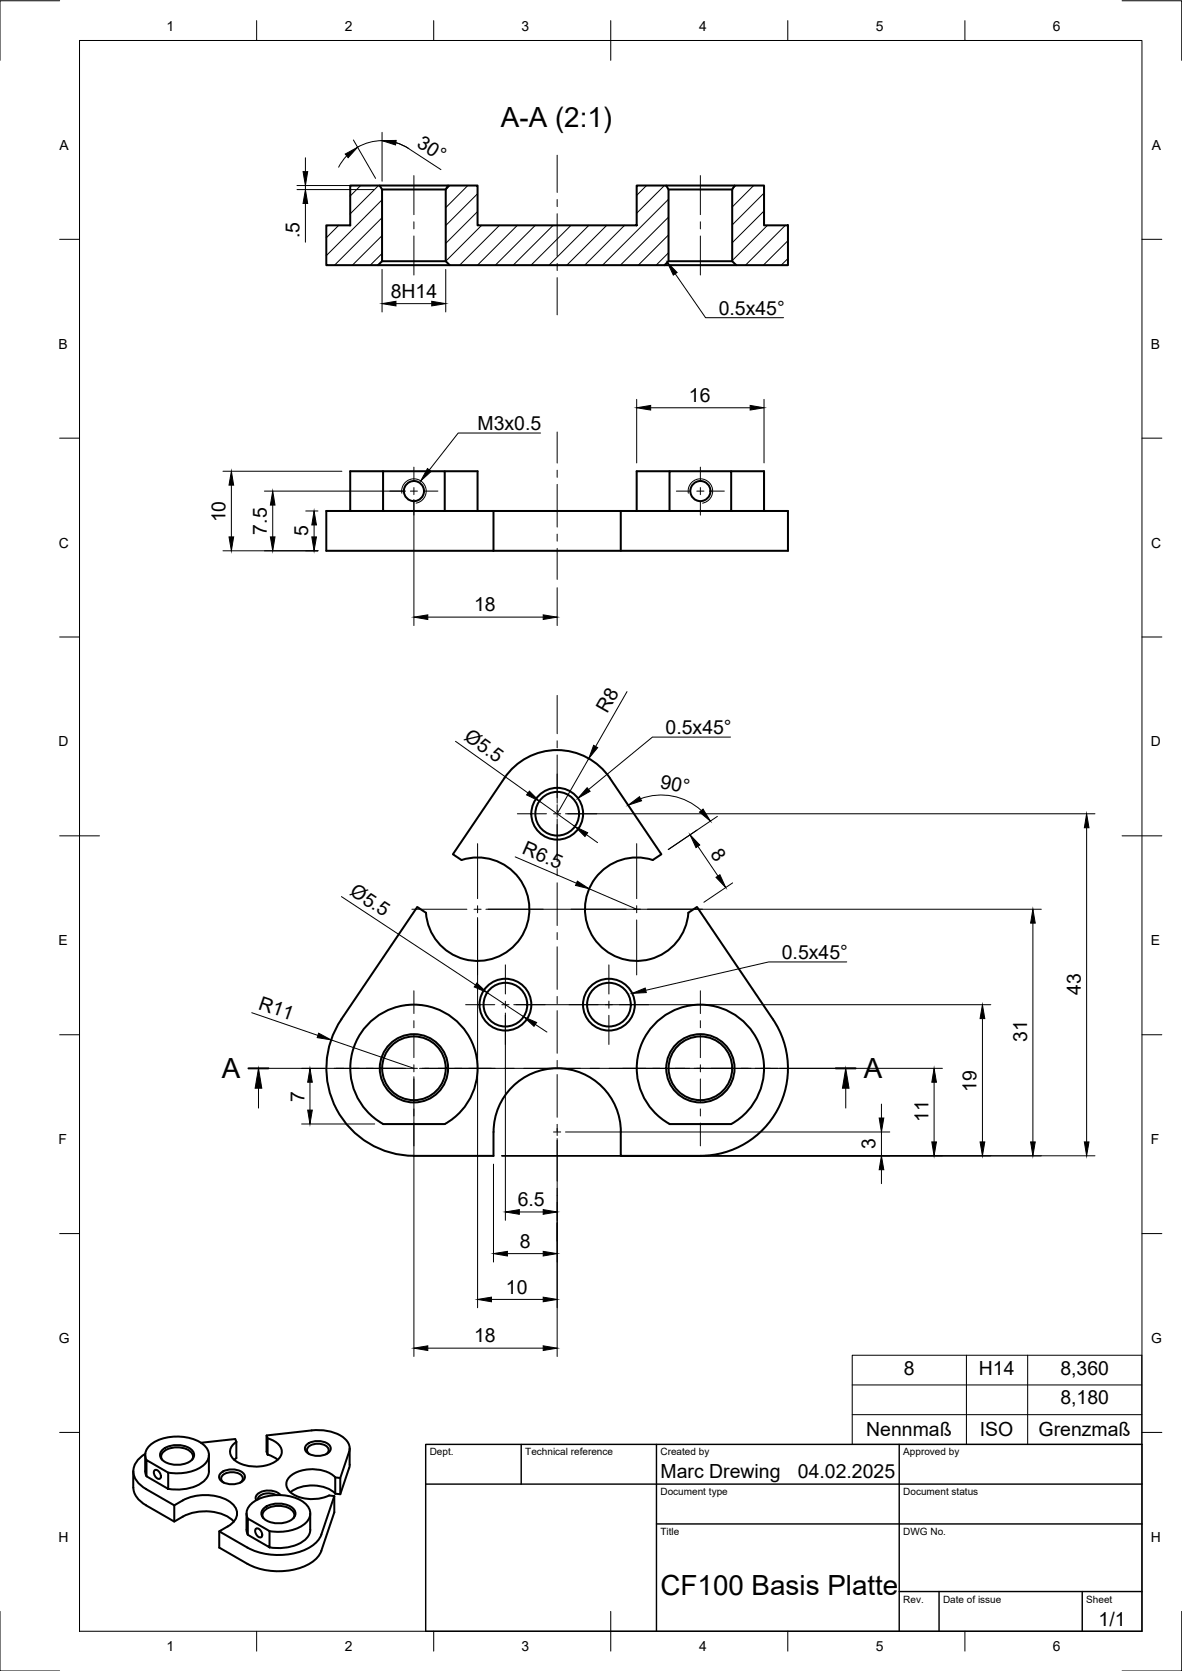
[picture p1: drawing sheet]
<svg xmlns="http://www.w3.org/2000/svg" width="297mm" height="420mm" viewBox="0 0 297 420" stroke-linecap="round" stroke-linejoin="round" font-family="sans-serif">
<!-- layer: Visible -->
<g fill="none" stroke="#000" stroke-width=".51">
<path d="M88 46.7h7.4l.6 .9v18.1l-1 1h-13v-10h6zM95.4 46.7h17.2M96 47.6h16M112.6 46.7h7.4v10h40v-10h7.4l.6 .9v18.1l-1 1h-54l-1-1v-18.1zM167.4 46.7h17.2M168 47.6h16M184.6 46.7h7.4v10h6v10h-13l-1-1v-18.1zM95 66.7h18M96 65.7h16M167 66.7h18M168 65.7h16M96.3 118.5h-8.3v10"/>
<path d="M111.8 118.5h8.2v10M168.3 118.5h-8.3v10M183.7 118.5h8.3v10M82 128.5h42v10h-42zM96.3 128.5v-10h15.5v10M124 128.5h74v10h-74M156 128.5v10M168.3 128.5v-10h15.4v10M126.7 195.7l-12.9 19.1 2.2 1.5M126.8 195.6a16 16 0 0 1 26.5 .1l12.9 19.1-2.2 1.4a13 13 0 0 0-16.7 9.4 13 13 0 0 0 10.7 15.9 13 13 0 0 0 15-12l2.2-1.5 19 28.3a22 22 0 0 1-18.2 34.3M116 216.2a13 13 0 0 1 16.7 9.4 13 13 0 0 1-10.7 15.9 13 13 0 0 1-15-12l-2.1-1.5-19.1 28.3M85.8 256.3a22 22 0 0 0 18.2 34.3h20a29 29 0 0 1 .8-10.7 16 16 0 0 1 17.6-11.1 16 16 0 0 1 13.6 15.8v6h20"/>
<path d="M96.3 282.6a16 16 0 0 1-4.6-24.2 16 16 0 0 1 24.7 0 16 16 0 0 1-4.6 24.2h-15.5M168.3 282.6a16 16 0 0 1-4.6-24.2 16 16 0 0 1 24.7 0 16 16 0 0 1-4.6 24.2h-15.5M33.5 369.9v4.1a5.5 5.5 0 0 0 3.2 4.5M36.5 365.8v4.1l.3 1.3M36.5 365.5a4.7 4.7 0 0 0-2.6 6.1 6.7 6.7 0 0 0 2.8 2.8M36.7 378.5l7.1 4.1a12.7 12.7 0 0 1 7.4-2.6 10 10 0 0 1 7.6 2.6M36.7 374.4l7.1 4.1M36.8 367.1a3.3 3.3 0 0 1 1.8-4.4 12.2 12.2 0 0 1 12.4 .4 3.2 3.2 0 0 1-.2 5.6 11.7 11.7 0 0 1-8.5 1.6M36.8 367.1l5.5 3.2v4.1l-5.5-3.2zM38.9 369.6a1.45 1.45 0 0 1 1.3 2.2 1.45 1.45 0 0 1-1.3-2.2zM40.7 367a1.87 1.87 0 0 1 1.4-2.6 5.5 5.5 0 0 1 6.2 1.2l.2 .9-.2 .5M40.9 364.5a6.1 6.1 0 0 1 7.6 .4 1.81 1.81 0 0 1-1 2.7 6.1 6.1 0 0 1-7-.8 1.63 1.63 0 0 1 .4-2.3z"/>
<path d="M43.8 378.5a12.5 12.5 0 0 1 14.3-.7 3.2 3.2 0 0 1 0 5.4l-3 1.8 7.1 4.1a16.8 16.8 0 0 0 16.7-.7 5.6 5.6 0 0 0 1.9-2.6M43.8 378.5v4.1M50.5 362.8l8.6-1 .3 .8v4M52.5 365.8v4.1a4.7 4.7 0 0 1-3.9 4 13.3 13.3 0 0 1-6.3 .5M55.5 370.4a4.5 4.5 0 0 1 5.9 .3 1.6 1.6 0 0 1-1.4 2.2 4.4 4.4 0 0 1-4.8-1 1.22 1.22 0 0 1 .3-1.5zM56.2 372.8a1.18 1.18 0 0 1-.6-1.2 1.18 1.18 0 0 1 .8-1 3.8 3.8 0 0 1 4.5 .7 1.13 1.13 0 0 1-.5 1.5M59.4 366.6l-.5 .5M66.4 379.2a6.1 6.1 0 0 1 7.5 .4 1.81 1.81 0 0 1-.9 2.7 6.1 6.1 0 0 1-7-.8 1.63 1.63 0 0 1 .4-2.3zM67 360.9v4.1l.2 .8v-4.1l-.2-.8 11.4-1.2a10.3 10.3 0 0 1 8.8 2.6 2.93 2.93 0 0 1 .5 2.8M67.3 365.7l1.4 .6 1.1 .8M67.3 361.7a4.4 4.4 0 0 1 3.5 3.2 3.9 3.9 0 0 1-3.3 3.4 9.6 9.6 0 0 1-8.8-1.4 2.62 2.62 0 0 1 .7-4.4M69.4 375.9a3.7 3.7 0 0 0-4.6 .8l-.1 .3"/>
<path d="M70.5 375.9a4.4 4.4 0 0 0-6.1 .1l-.1 .8 .1 .4M73 375.2a9.4 9.4 0 0 1 11.3 .4M77.1 363.2a4.5 4.5 0 0 1 5.8 .4 1.6 1.6 0 0 1-1.3 2.2 4.4 4.4 0 0 1-4.8-1 1.22 1.22 0 0 1 .3-1.6zM77.8 365.6a1.18 1.18 0 0 1-.7-1.1 1.18 1.18 0 0 1 .9-1.1 3.8 3.8 0 0 1 4.5 .7 1.13 1.13 0 0 1-.5 1.5M84 376.2v4.1l-3.2 9.6M84.2 371.5v4.1M84.3 371.5a9.2 9.2 0 0 0-11.5-.1 2.64 2.64 0 0 0 .8 4.3 10.2 10.2 0 0 0 9.1 .3l1.3 .2-3.2 9.6M85.5 371.6v4.1M87.7 369.2l-2.2 6.5-1.3-.1M87.7 365.1l-2.2 6.5-1.3-.1M87.9 364.2l-.2 5M55.1 385v4.1l7.1 4.1a16.7 16.7 0 0 0 16.7-.8 5.6 5.6 0 0 0 1.9-2.5"/>
<path d="M62 380.6v4l.3 1.3M62.3 381.8a3.3 3.3 0 0 1 1.8-4.4 12.2 12.2 0 0 1 12.3 .4 3.2 3.2 0 0 1-.1 5.6 11.7 11.7 0 0 1-8.5 1.6M62.3 381.8l5.4 3.2v4.1l-5.4-3.2zM64.4 384.3a1.45 1.45 0 0 1 1.2 2.2 1.45 1.45 0 0 1-1.2-2.2zM66.2 381.7a1.87 1.87 0 0 1 1.4-2.6 5.5 5.5 0 0 1 6.2 1.2l.1 .9-.2 .5M78 380.6v4a4.7 4.7 0 0 1-3.9 4 13.3 13.3 0 0 1-6.3 .5"/>
<circle cx="104" cy="123.5" r="2.53"/>
<circle cx="176" cy="123.5" r="2.53"/>
<circle cx="140" cy="204.6" r="5.5"/>
<circle cx="140" cy="204.6" r="6.5"/>
<circle cx="127" cy="252.6" r="5.5"/>
<circle cx="127" cy="252.6" r="6.5"/>
<circle cx="153" cy="252.6" r="5.5"/>
<circle cx="153" cy="252.6" r="6.5"/>
<circle cx="104" cy="268.6" r="8"/>
<circle cx="104" cy="268.6" r="8.6"/>
<circle cx="176" cy="268.6" r="8"/>
<circle cx="176" cy="268.6" r="8.6"/>
</g>
<!-- layer: Visible Narrow -->
<path d="M101 124a3.1 3.1 0 0 1 2.5-3.6 3.1 3.1 0 0 1 3.6 2.5 3.1 3.1 0 0 1-2.5 3.6M173 124a3.1 3.1 0 0 1 2.5-3.6 3.1 3.1 0 0 1 3.5 2.5 3.1 3.1 0 0 1-2.5 3.6" fill="none" stroke="#000" stroke-width=".25"/>
<!-- layer: TITLEBLOCK -->
<path d="M107 363.2h180v47h-180zM107 373.2h180M131 363.2v10M165 363.2v47M226 363.2v47M165 383.2h122M226 400.2h61M236 400.2v10M272 400.2v10" fill="none" stroke="#000" stroke-width=".36"/>
<!-- layer: Smart Centers -->
<g fill="none" stroke="#000" stroke-width=".25">
<path d="M140 39v9.4M104 44.2v9.8M104 55.8v1.8M104 59.3v9.9M140 50.2v1.7M140 53.7v10.8M176 44.2v9.8M176 55.8v1.8M176 59.3v9.9M140 66.2v1.8M140 69.8v9.4M104 117.5v3.3"/>
<path d="M140 108.6v7.8M140 118.2v1.8M176 117.5v3.3M98 123.5h3.3M103.1 123.5h1.8M104 122.6v1.8M104 126.2v3.3M106.7 123.5h3.3M140 121.8v10.7M140 134.3v1.8M140 137.9v7.8M170 123.5h3.3"/>
<path d="M175.1 123.5h1.8M176 122.6v1.8M176 126.2v3.3M178.7 123.5h3.3M140 174.9v9.6M140 186.3v1.7M140 189.8v12.2M120 212.1v13.9M130 204.6h7.3M139.1 204.6h1.8M140 202.3v3.2M140 205.9v10.7"/>
<path d="M140 218.4v1.8M142.7 204.6h7.3M160 212.1v13.9M103.5 228.6h13.8M119.1 228.6h1.8M120 227.7v1.8M120 231.3v13.8M122.7 228.6h13.8M140 222v10.7M140 234.5v1.8M140 238.1v10.7M143.5 228.6h13.8"/>
<path d="M159.1 228.6h1.8M160 227.7v1.8M160 231.3v13.8M162.7 228.6h13.8M104 249.1v5.7M104 256.6v1.8M117 252.6h7.3M126.1 252.6h1.8M127 242.6v7.3M127 251.7v1.8M127 255.3v7.3M129.7 252.6h7.3"/>
<path d="M140 250.5v1.8M140 254.1v10.7M143 252.6h7.3M152.1 252.6h1.8M153 242.6v7.3M153 251.7v1.8M153 255.3v7.3M155.7 252.6h7.3M176 249.1v5.7M176 256.6v1.8M84.5 268.6h5.7M92 268.6h1.8"/>
<path d="M95.6 268.6h5.7M103.1 268.6h1.8M104 260.2v5.7M104 267.7v1.8M104 271.3v5.7M104 278.8v1.8M106.7 268.6h5.7M114.2 268.6h1.8M117.8 268.6h5.7M140 266.6v1.8M140 270.2v10.7M156.5 268.6h5.7"/>
<path d="M164 268.6h1.8M167.6 268.6h5.7M175.1 268.6h1.8M176 260.2v5.7M176 267.7v1.8M176 271.3v5.7M176 278.8v1.8M178.7 268.6h5.7M186.2 268.6h1.8M189.8 268.6h5.7M104 282.4v5.7M139.1 284.6h1.8"/>
<path d="M140 282.7v2.8M140 286.3v10.7M140 298.8v1.8M176 282.4v5.7M140 302.3v9.7"/>
</g>
<!-- layer: FD_Dimensions -->
<g fill="none" stroke="#000" stroke-width=".25">
<path d="M76.8 39.7v3.5M87.1 39.2l-2 2.8M88.8 35.2l5.6 9.7M89.9 37a12.3 12.3 0 0 1 12.8 .4l8.1 5.3M96 33.3v12.3M99.5 35.9l3.2 1.4M74.6 46.7h18.7M74.6 47.7h19.3M76.8 46.7v1M76.8 51.2v9.7M96 67.8v10.6M99.5 76.3h9"/>
<path d="M112 67.8v10.6M56 118.5h29.9M160 100.4v16M163.5 102.5h25M192 100.4v16M56 138.5h23.9M58.1 122v13M66.4 123.5h35.5M68.5 127v8M76.8 128.5h3.1M78.9 132v3M104 125.6v31.7"/>
<path d="M107.5 155.2h29M140 147.8v9.5M157.6 173.9l-7.9 13.8M114.5 186.4l18.2 13M148 190.7l-8 13.9M129.5 215.5l15.4 6.6M135.5 201.4l9 6.4M142.1 204.6h133.1M147.3 209.8l2.9 2.1M161 200.8a14.9 14.9 0 0 1 15.2 3M175.4 212.8l5 7.5M180.3 205.3l-12.4 8.3"/>
<path d="M273.1 208.1v79M85.8 225.4l33.7 22.3M120 230.7v98.1M122.1 228.6h139.6M148.1 223.5l11.9 5.1M184.1 222l-7.2 4.9M259.6 232.1v55M63.3 254.6l16.6 5.8M122.4 249.6l9.2 6.1M127 254.7v52.1M129.1 252.6h119.9M134.5 257.6l2.9 1.9"/>
<path d="M246.9 256.1v31M75.8 268.6h26.1M77.9 272.1v7M83.2 261.5l20.8 7.1M104 270.7v70.4M106.1 268.6h130.7M221.5 277.6v3.5M234.7 272.1v15M75.8 282.6h18.4M124 292.7v24.6M126.1 290.6h149.1M140 286.7v54.4"/>
<path d="M142.1 284.6h81.5M221.5 284.6v6M221.5 294.1v3.5M127.5 315.2h9M130.5 304.7h6M107.5 339h29M123.5 326.7h13"/>
</g>
<g fill="#000" stroke="#000" stroke-width=".25">
<path d="M86.8 38.7l3.1-1.7-2.4 2.6zM96 35.4l3.6-.1-.2 1.1zM76.2 43.2h1.1l-.5 3.5zM76.8 47.7l.5 3.5h-1.1zM96 76.3l3.5-.5v1.1zM108.5 75.8l3.5 .5-3.5 .6zM160 102.5l3.5-.6v1.2zM188.5 101.9l3.5 .6-3.5 .6zM57.6 135h1.1l-.6 3.5zM58.1 118.5l.6 3.5h-1.1zM67.9 135h1.2l-.6 3.5zM68.5 123.5l.6 3.5h-1.2z"/>
<path d="M78.4 135h1.1l-.6 3.5zM78.9 128.5l.6 3.5h-1.1zM104 155.2l3.5-.6v1.2zM136.5 154.6l3.5 .6-3.5 .6zM133 198.9l2.5 2.5-3.2-1.5zM149.2 187.4l1 .6-2.2 2.7zM144.5 207.8l3.2 1.6-.7 .9zM157.9 202.5l2.8-2.2 .5 1.1zM173.4 209.9l2.5 2.6-1 .6zM175.8 204.2l.9-.8 1.8 3.1zM179.9 220.6l1-.7 1.5 3.3zM273.1 204.6l.6 3.5h-1.2z"/>
<path d="M145.1 221.6l3 1.9-3.5-.9zM259.6 228.6l.6 3.5h-1.2zM80.1 259.8l3.1 1.7-3.5-.6zM119.8 247.2l2.6 2.4-3.2-1.4zM131.6 255.7l3.3 1.4-.7 1zM246.9 252.6l.6 3.5h-1.2zM77.9 268.6l.6 3.5h-1.2zM77.3 279.1h1.2l-.6 3.5zM234.7 268.6l.6 3.5h-1.1zM220.9 281.1h1.2l-.6 3.5zM221.5 290.6l.6 3.5h-1.2zM234.2 287.1h1.1l-.6 3.5z"/>
<path d="M246.3 287.1h1.2l-.6 3.5zM259 287.1h1.2l-.6 3.5zM272.5 287.1h1.2l-.6 3.5zM124 315.2l3.5-.6v1.2zM127 304.7l3.5-.6v1.2zM136.5 304.1l3.5 .6-3.5 .6zM136.5 314.6l3.5 .6-3.5 .6zM104 339l3.5-.6v1.2zM120 326.7l3.5-.5v1.1zM136.5 338.4l3.5 .6-3.5 .6zM136.5 326.2l3.5 .5-3.5 .6z"/>
</g>
<!-- layer: Hole Notes -->
<path d="M107.4 117.8l1 .7-2.7 2.4z" fill="#000" stroke="#000" stroke-width=".25"/>
<path d="M135.8 108.9h-20.7l-7.2 9.3" fill="none" stroke="#000" stroke-width=".25"/>
<!-- layer: Hatching -->
<g fill="none" stroke="#000" stroke-width=".25">
<path d="M85.1 56.7l-3.1 3.1M90.6 46.7l-2.6 2.6M95.1 46.7l-7.1 7.1M96 50.2l-14 14.1M96 54.7l-11.9 12M96 59.2l-7.4 7.5M113.1 46.7l-1.1 1M117.6 46.7l-5.6 5.5M120 48.7l-8 8M120 53.2l-8 8M121 56.7l-9 9M125.5 56.7l-10 10"/>
<path d="M130 56.7l-10 10M134.5 56.7l-10 10M139 56.7l-10 10M143.5 56.7l-10 10M148 56.7l-10 10M152.5 56.7l-10 10M157 56.7l-10 10M162.5 46.7l-2.5 2.4M167 46.7l-7 6.9M168 50.1l-16.6 16.6M168 54.6l-12.1 12.1M168 59.1l-7.6 7.6"/>
<path d="M184.9 46.7l-.8 .7M189.4 46.7l-5.4 5.3M192 48.6l-8 8M192 53l-8 8M192.9 56.7l-8.9 8.8M197.4 56.7l-10 10M96 63.7l-2.9 3M168 63.6l-3.1 3.1M198 60.5l-6.1 6.2M198 65l-1.7 1.7"/>
</g>
<!-- layer: Section Lines -->
<path d="M62.4 268.6h5.1M210 268.6h5" fill="none" stroke="#000" stroke-width=".51"/>
<g fill="none" stroke="#000" stroke-width=".25">
<path d="M65 273.6v5M67.5 268.6h14.1M84 268.6h2.4M88.7 268.6h14.3M105.4 268.6h2.4M110.2 268.6h14.3M126.8 268.6h2.4M131.6 268.6h14.3M148.3 268.6h2.3M153 268.6h14.3M169.7 268.6h2.4M174.5 268.6h14.2"/>
<path d="M191.1 268.6h2.4M195.9 268.6h14.1M212.5 273.6v5"/>
</g>
<path d="M65 268.6l.8 5h-1.7zM212.5 268.6l.9 5h-1.7z" fill="#000" stroke="#000" stroke-width=".25"/>
<!-- layer: Custom Tables -->
<path d="M214.2 340.8h72.7v22.4h-72.7zM214.2 355.7h72.7M214.2 348.2h72.7M242.9 340.8v22.4M258.3 340.8v22.4" fill="none" stroke="#000" stroke-width=".25"/>
<!-- layer: BORDER -->
<g fill="none" stroke="#000" stroke-width=".25">
<path d="M15 .2h-15v15M20 10.2h267v400h-267zM64.5 5.2v5M109 5.2v5M153.5 5.2v10M198 5.2v5M242.5 5.2v5M282 .2h15v15M15 60.2h5M287 60.2h5M15 110.2h5M287 110.2h5"/>
<path d="M15 160.2h5M287 160.2h5M15 210.2h10M282 210.2h10M15 260.2h5M287 260.2h5M15 310.2h5M287 310.2h5M15 360.2h5M287 360.2h5M0 405.2v15h15M64.5 410.2v5"/>
<path d="M109 410.2v5M153.5 405.2v10M198 410.2v5M242.5 410.2v5M297 405.2v15h-15"/>
</g>
<!-- layer: Leaders -->
<path d="M167.7 66l2.5 2.5-1 .7zM147.6 198.1l.7 .9-3.1 1.7zM158.9 249.8l3.2-1.4 .3 1.2z" fill="#000" stroke="#000" stroke-width=".25"/>
<path d="M169.7 68.9l7.6 11h19.6M183.6 185.3h-19.6l-16.1 13.2M212.8 241.9h-19.6l-30.9 7.1" fill="none" stroke="#000" stroke-width=".25"/>
<g font-size="7">
<text x="125.9" y="32">A-A (2:1)</text>
<text x="55.8" y="271.1">A</text>
<text x="217" y="271.1">A</text>
<text x="166" y="401.2">CF100 Basis Platte</text>
</g>
<g font-size="4.9">
<text x="104.5" y="36.8" transform="rotate(33 104.5 36.8)">30°</text>
<text x="75.3" y="59.9" transform="rotate(-90 75.3 59.9)">.5</text>
<text x="98.2" y="74.9">8H14</text>
<text x="180.6" y="79.2">0.5x45°</text>
<text x="173.1" y="101.1">16</text>
<text x="120" y="108.2">M3x0.5</text>
<text x="56.7" y="131.4" transform="rotate(-90 56.7 131.4)">10</text>
<text x="67.1" y="134.4" transform="rotate(-90 67.1 134.4)">7.5</text>
<text x="77.5" y="134.9" transform="rotate(-90 77.5 134.9)">5</text>
<text x="119.1" y="153.7">18</text>
<text x="152.6" y="179.6" transform="rotate(-60 152.6 179.6)">R8</text>
<text x="116.4" y="185.8" transform="rotate(35 116.4 185.8)">Ø5.5</text>
<text x="167.3" y="184.6">0.5x45°</text>
<text x="165.7" y="198.1" transform="rotate(11 165.7 198.1)">90°</text>
<text x="131" y="214.5" transform="rotate(23 131 214.5)">R6.5</text>
<text x="178.4" y="214.6" transform="rotate(56 178.4 214.6)">8</text>
<text x="87.7" y="224.8" transform="rotate(33 87.7 224.8)">Ø5.5</text>
<text x="196.5" y="241.2">0.5x45°</text>
<text x="271.6" y="250.3" transform="rotate(-90 271.6 250.3)">43</text>
<text x="64.7" y="253.6" transform="rotate(19 64.7 253.6)">R11</text>
<text x="258.1" y="262" transform="rotate(-90 258.1 262)">31</text>
<text x="245.4" y="274.5" transform="rotate(-90 245.4 274.5)">19</text>
<text x="76.5" y="277" transform="rotate(-90 76.5 277)">7</text>
<text x="233.3" y="282.2" transform="rotate(-90 233.3 282.2)">11</text>
<text x="220" y="289" transform="rotate(-90 220 289)">3</text>
<text x="130.1" y="303.3">6.5</text>
<text x="130.7" y="313.8">8</text>
<text x="127.1" y="325.3">10</text>
<text x="119.1" y="337.5">18</text>
<text x="227.2" y="345.7">8</text>
<text x="246" y="345.7">H14</text>
<text x="266.5" y="345.7">8,360</text>
<text x="266.5" y="353.1">8,180</text>
<text x="217.7" y="361.2">Nennmaß</text>
<text x="246.2" y="361.2">ISO</text>
<text x="261" y="361.2">Grenzmaß</text>
<text x="166" y="371.7">Marc Drewing</text>
<text x="200.5" y="371.7">04.02.2025</text>
<text x="276.1" y="408.8">1/1</text>
</g>
<g font-size="3.5">
<text x="41.9" y="7.7">1</text>
<text x="86.6" y="7.7">2</text>
<text x="131.1" y="7.7">3</text>
<text x="175.7" y="7.7">4</text>
<text x="220.1" y="7.7">5</text>
<text x="264.6" y="7.7">6</text>
<text x="15" y="37.7">A</text>
<text x="289.5" y="37.7">A</text>
<text x="14.7" y="87.7">B</text>
<text x="289.2" y="87.7">B</text>
<text x="14.8" y="137.7">C</text>
<text x="289.3" y="137.7">C</text>
<text x="14.7" y="187.7">D</text>
<text x="289.2" y="187.7">D</text>
<text x="14.7" y="237.7">E</text>
<text x="289.2" y="237.7">E</text>
<text x="14.7" y="287.7">F</text>
<text x="289.2" y="287.7">F</text>
<text x="14.8" y="337.7">G</text>
<text x="289.3" y="337.7">G</text>
<text x="14.7" y="387.7">H</text>
<text x="289.2" y="387.7">H</text>
<text x="41.9" y="415.2">1</text>
<text x="86.6" y="415.2">2</text>
<text x="131.1" y="415.2">3</text>
<text x="175.7" y="415.2">4</text>
<text x="220.1" y="415.2">5</text>
<text x="264.6" y="415.2">6</text>
</g>
<g font-size="2.5">
<text x="108" y="366">Dept.</text>
<text x="132" y="366">Technical reference</text>
<text x="166" y="366">Created by</text>
<text x="227" y="366">Approved by</text>
<text x="166" y="376">Document type</text>
<text x="227" y="376">Document status</text>
<text x="166" y="386">Title</text>
<text x="227" y="386">DWG No.</text>
<text x="227" y="403">Rev.</text>
<text x="237" y="403">Date of issue</text>
<text x="273" y="403">Sheet</text>
</g>
</svg>
